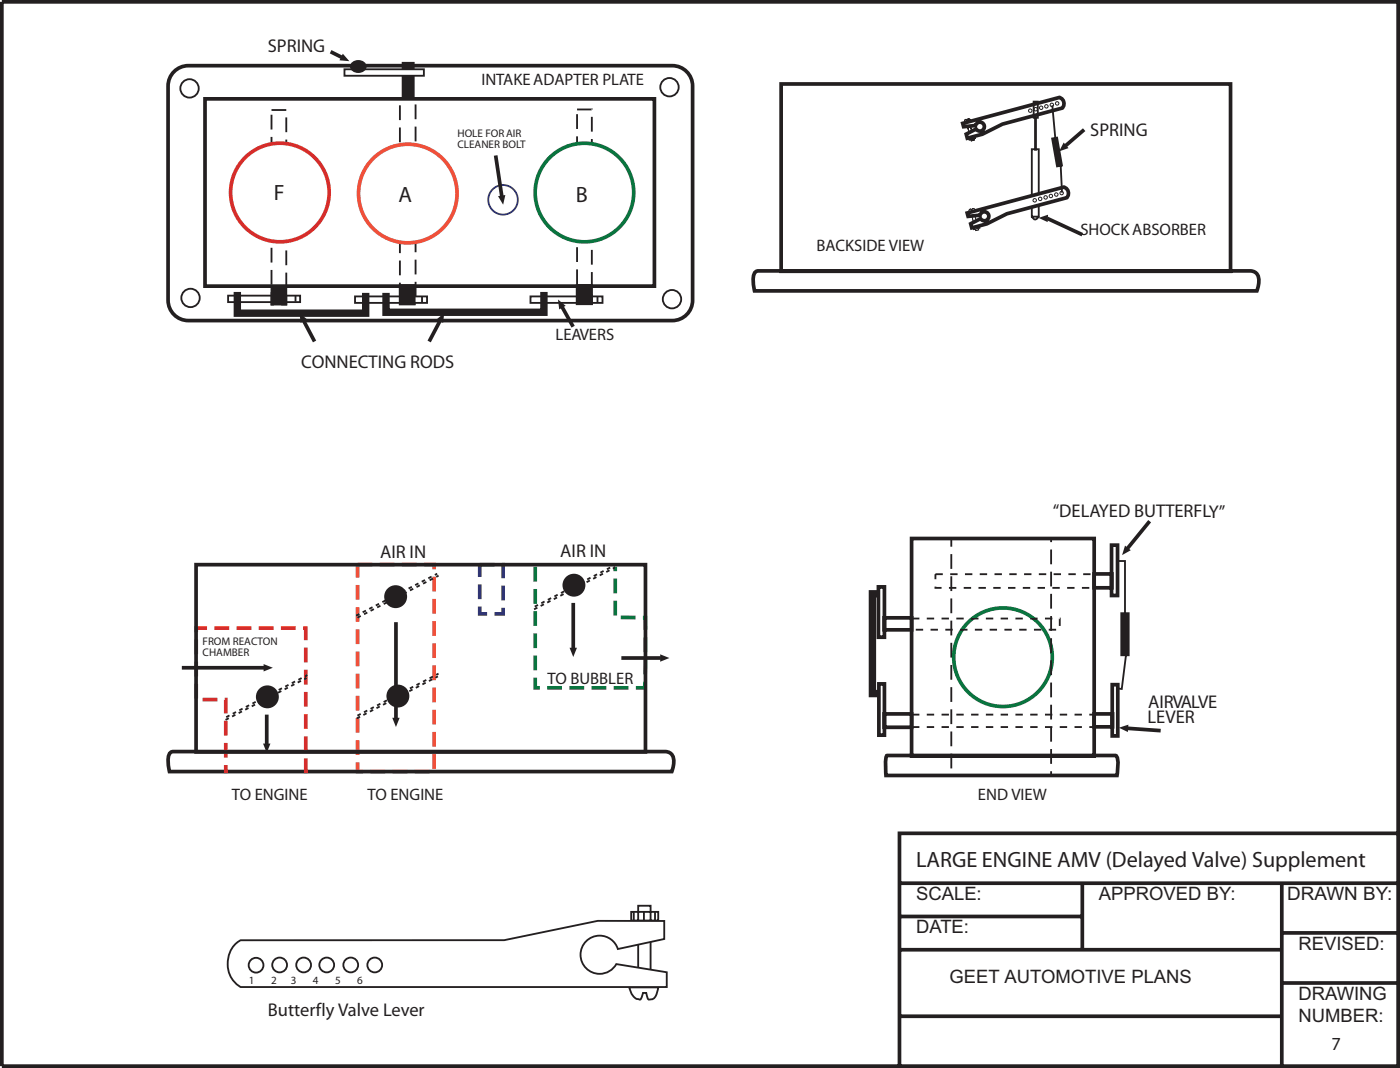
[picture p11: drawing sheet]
<svg xmlns="http://www.w3.org/2000/svg" width="267mm" height="204mm" viewBox="0 0 267 204" stroke-linecap="round" stroke-linejoin="round" font-family="sans-serif">
<path d="M.4 .4h266.7v203.2h-266.7zM33.2 13.7a3.9 3.9 0 0 1 2.8-1.2h92.4a3.9 3.9 0 0 1 3.9 3.9v40.9a3.9 3.9 0 0 1-3.9 3.9h-92.4a3.9 3.9 0 0 1-3.9-3.9v-40.9a3.9 3.9 0 0 1 1.1-2.7zM39.2 18.9h85.8v35.7h-85.8zM267.1 159.1h-95.3v44.5M171.8 168.6h95.3M171.8 175h34.9M206.7 168.6v12.7M244.5 178.1h22.3M244.8 168.6v35M171.8 194h73M171.8 181.3h73M244.8 187.7h22.3" fill="none" stroke="#231f20" stroke-width=".71" stroke-linecap="butt"/>
<g fill="none" stroke="#231f20" stroke-width=".35">
<circle cx="36.2" cy="16.9" r="1.76"/>
<circle cx="127.9" cy="16.7" r="1.76"/>
<circle cx="36.4" cy="56.9" r="1.76"/>
<circle cx="128.4" cy="57.1" r="1.76"/>
</g>
<circle cx="96.1" cy="38.1" r="2.82" fill="none" stroke="#303575" stroke-width=".35"/>
<path d="M76.4 18.7h3v39.3h-3zM51.9 21h2.8v37.1h-2.8zM110.2 20.9h2.8v37.1h-2.8z" fill="none" stroke="#231f20" stroke-width=".35" stroke-dasharray="2.8 1.4" stroke-linecap="butt"/>
<path d="M51.9 54.6h2.8v3.5h-2.8z" fill="#231f20"/>
<path d="M51.9 54.6h2.8v3.5h-2.8z" fill="none" stroke="#231f20" stroke-width=".35"/>
<path d="M76.4 54.4h2.8v3.7h-2.8z" fill="#231f20"/>
<path d="M76.4 54.4h2.8v3.7h-2.8z" fill="none" stroke="#231f20" stroke-width=".35"/>
<path d="M110.2 54.4h2.9v3.7h-2.9z" fill="#231f20"/>
<path d="M110.2 54.4h2.9v3.7h-2.9z" fill="none" stroke="#231f20" stroke-width=".35"/>
<circle cx="53.5" cy="36.8" r="9.4" fill="#fff"/>
<circle cx="53.5" cy="36.8" r="9.4" fill="none" stroke="#d52d2c" stroke-width=".71" stroke-linecap="butt"/>
<circle cx="77.9" cy="36.9" r="9.4" fill="#fff"/>
<circle cx="77.9" cy="36.9" r="9.4" fill="none" stroke="#f0503a" stroke-width=".71" stroke-linecap="butt"/>
<circle cx="111.6" cy="36.8" r="9.4" fill="#fff"/>
<circle cx="111.6" cy="36.8" r="9.4" fill="none" stroke="#0a743f" stroke-width=".71" stroke-linecap="butt"/>
<path d="M43.6 56.4h13.7v1.3h-13.7zM56.4 56.4v1.2M67.8 56.6h13.8v1.2h-13.8zM80.6 56.6v1.2M101.3 56.6h13.8v1.2h-13.8zM114.1 56.6v1.2" fill="none" stroke="#231f20" stroke-width=".35"/>
<path d="M45.3 55.7v4.1h24.5v-3.9M103.9 55.7v3.9h-30.2v-3.7" fill="none" stroke="#231f20" stroke-width="1.4" stroke-linecap="butt"/>
<path d="M94.7 29.7l1.1 7.8" fill="none" stroke="#231f20" stroke-width=".71" stroke-linecap="butt"/>
<path d="M95.1 37.5l1.4-.3-.4 1.9z" fill-rule="evenodd" fill="#231f20"/>
<path d="M58 61.2l2.1 4" fill="none" stroke="#231f20" stroke-width=".71" stroke-linecap="butt"/>
<path d="M57.2 59.8l1.5 1.2-1.3 .6z" fill-rule="evenodd" fill="#231f20"/>
<path d="M84.1 61.2l-2.1 4" fill="none" stroke="#231f20" stroke-width=".71" stroke-linecap="butt"/>
<path d="M83.4 61l1.4-1.2-.2 1.8z" fill-rule="evenodd" fill="#231f20"/>
<path d="M107.4 58.6l2.1 3.8" fill="none" stroke="#231f20" stroke-width=".71" stroke-linecap="butt"/>
<path d="M106.6 57.2l1.4 1.2-1.2 .7z" fill-rule="evenodd" fill="#231f20"/>
<path d="M120.6 174.1h5.1v1.6h-5.1zM121.9 172.9h2.4v15.5h-2.4zM120.2 188.5h5.5v.2a3.6 3.6 0 0 1-.8 1.9 .85 .85 0 0 1-1.2 .1l-.3-1.1h-.6l-.5 1.2a2.36 2.36 0 0 1-2.1-2.3z" fill="none" stroke="#231f20" stroke-width=".35"/>
<path d="M44.7 180.5l1.3-1h50.3l17.9-3.7h12.7v3.5l-8.9 1.9a3.6 3.6 0 0 0-5.4-2 3.6 3.6 0 0 0-.6 5.7 3.6 3.6 0 0 0 5.7-.8l9.7 1.5v2.8h-81.4a5.3 5.3 0 0 1-1.3-7.9z" fill="#fff"/>
<g fill="none" stroke="#231f20" stroke-width=".35">
<path d="M121.1 174.1v1.7M123 174v1.8M125.1 174.1v1.7M44.7 180.5l1.3-1h50.3l17.9-3.7h12.7v3.5l-8.9 1.9a3.6 3.6 0 0 0-5.4-2 3.6 3.6 0 0 0-.6 5.7 3.6 3.6 0 0 0 5.7-.8l9.7 1.5v2.8h-81.4a5.3 5.3 0 0 1-1.3-7.9z"/>
<circle cx="48.9" cy="184.3" r="1.41"/>
<circle cx="53.4" cy="184.2" r="1.41"/>
<circle cx="58" cy="184.2" r="1.41"/>
<circle cx="62.4" cy="184.2" r="1.41"/>
<circle cx="67" cy="184.2" r="1.41"/>
<circle cx="71.6" cy="184.2" r="1.41"/>
</g>
<path d="M76.9 12h2.1v6.7h-2.1z" fill="#231f20"/>
<path d="M76.9 12h2.1v6.7h-2.1z" fill="none" stroke="#231f20" stroke-width=".35"/>
<path d="M65.8 13.2h15.2v1.3h-15.2z" fill="#fff"/>
<path d="M65.8 13.2h15.2v1.3h-15.2z" fill="none" stroke="#231f20" stroke-width=".35"/>
<path d="M67.3 12.1a1.52 1.52 0 0 1 2.5 .6 1.47 1.47 0 0 1-1.4 1.1 1.47 1.47 0 0 1-1.4-1.1z" fill="#231f20"/>
<path d="M67.3 12.1a1.52 1.52 0 0 1 2.5 .6 1.47 1.47 0 0 1-1.4 1.1 1.47 1.47 0 0 1-1.4-1.1z" fill="none" stroke="#231f20" stroke-width=".35"/>
<path d="M63.1 9.9l2.2 1" fill="none" stroke="#231f20" stroke-width=".71" stroke-linecap="butt"/>
<path d="M65.5 10.3l1.2 1.4-1.9-.2z" fill-rule="evenodd" fill="#231f20"/>
<path d="M149.2 16h85.8v35.8h-85.8zM144.3 51.9l.5-.2h94.1a1.68 1.68 0 0 1 1.6 2l-.4 1.8h-96l-.1-.6a5.6 5.6 0 0 1 0-2.6z" fill="none" stroke="#231f20" stroke-width=".71" stroke-linecap="butt"/>
<path d="M184.4 22.8h.2l.1 .3 .1-.1 .1-.3h.2l.4 .4-1.3 .3zM184.6 23.4l.5-.2 1 3.5-.6 .2zM185 26.3l1.2-.3 .1 .4-1.2 .3z" fill="none" stroke="#231f20" stroke-width=".19"/>
<path d="M183.9 23.6l18.4-5a1.24 1.24 0 0 1 .6 2l-11.4 3.1-3.9 1.9-2.8 .8-.3-.8 1.9-1a.86 .86 0 0 0 1.4 .2 .86 .86 0 0 0-.2-1.4 .86 .86 0 0 0-1.3 .6l-2.2 .2z" fill="#fff"/>
<path d="M183.9 23.6l18.4-5a1.24 1.24 0 0 1 .6 2l-11.4 3.1-3.9 1.9-2.8 .8-.3-.8 1.9-1a.86 .86 0 0 0 1.4 .2 .86 .86 0 0 0-.2-1.4 .86 .86 0 0 0-1.3 .6l-2.2 .2z" fill="none" stroke="#231f20" stroke-width=".71" stroke-linecap="butt"/>
<g fill="none" stroke="#231f20" stroke-width=".19">
<path d="M185.2 26.3l.1 .4M185.6 26.2l.1 .4M186.1 26l.1 .4"/>
<circle cx="201.9" cy="19.7" r=".33"/>
<circle cx="196.8" cy="21.1" r=".33"/>
<circle cx="197.8" cy="20.9" r=".33"/>
<circle cx="198.9" cy="20.6" r=".33"/>
<circle cx="199.9" cy="20.3" r=".33"/>
<circle cx="200.9" cy="20" r=".33"/>
</g>
<path d="M197.4 19.4h.8v3.1h-.8zM197.1 28.5h1.3v12.9h-1.3zM197.7 22.5h.2v6.1h-.2zM197.1 41.3v.1a.6 .6 0 0 0 .9 .4l.4-.5" fill="none" stroke="#231f20" stroke-width=".35"/>
<path d="M185.9 43.5l1.1-.4 .1 .4-1.1 .3zM185.4 40.5l.6-.2 .9 3.6-.5 .1zM185.3 40l.1-.1 .2 .3 .1-.1v-.2l.2-.1 .5 .4-1.3 .4z" fill-rule="evenodd" fill="#fff"/>
<path d="M185.3 40l.1-.1 .2 .3 .1-.1v-.2l.2-.1 .5 .4-1.3 .4zM185.4 40.5l.6-.2 .9 3.6-.5 .1zM185.9 43.5l1.1-.4 .1 .4-1.1 .3z" fill="none" stroke="#231f20" stroke-width=".19"/>
<path d="M185.3 40l.1-.1 .2 .3 .1-.1v-.2l.2-.1 .5 .4-1.3 .4z" fill="#fff"/>
<path d="M185.3 40l.1-.1 .2 .3 .1-.1v-.2l.2-.1 .5 .4-1.3 .4z" fill="none" stroke="#231f20" stroke-width=".19"/>
<path d="M185.4 40.5l.6-.2 .9 3.6-.5 .1z" fill="#fff"/>
<path d="M185.4 40.5l.6-.2 .9 3.6-.5 .1z" fill="none" stroke="#231f20" stroke-width=".19"/>
<path d="M185.9 43.5l1.1-.4 .1 .4-1.1 .3z" fill="#fff"/>
<path d="M185.9 43.5l1.1-.4 .1 .4-1.1 .3z" fill="none" stroke="#231f20" stroke-width=".19"/>
<path d="M184.7 40.7l18.5-5a1.24 1.24 0 0 1 .5 2.1l-11.4 3-3.8 1.9-2.9 .8-.2-.8 1.9-.9a.86 .86 0 0 0 1.3 .1 .86 .86 0 0 0-.2-1.4 .86 .86 0 0 0-1.2 .6l-2.3 .2z" fill="#fff"/>
<path d="M184.7 40.7l18.5-5a1.24 1.24 0 0 1 .5 2.1l-11.4 3-3.8 1.9-2.9 .8-.2-.8 1.9-.9a.86 .86 0 0 0 1.3 .1 .86 .86 0 0 0-.2-1.4 .86 .86 0 0 0-1.2 .6l-2.3 .2z" fill="none" stroke="#231f20" stroke-width=".71" stroke-linecap="butt"/>
<path d="M186 43.4l.1 .4M186.5 43.3l.1 .4M186.9 43.2l.1 .3" fill="none" stroke="#231f20" stroke-width=".19"/>
<circle cx="202.8" cy="36.9" r=".33" fill="#fff"/>
<circle cx="202.8" cy="36.9" r=".33" fill="none" stroke="#231f20" stroke-width=".19"/>
<circle cx="201.8" cy="37.1" r=".33" fill="#fff"/>
<circle cx="201.8" cy="37.1" r=".33" fill="none" stroke="#231f20" stroke-width=".19"/>
<circle cx="200.7" cy="37.4" r=".33" fill="#fff"/>
<circle cx="200.7" cy="37.4" r=".33" fill="none" stroke="#231f20" stroke-width=".19"/>
<circle cx="199.7" cy="37.7" r=".33" fill="#fff"/>
<circle cx="199.7" cy="37.7" r=".33" fill="none" stroke="#231f20" stroke-width=".19"/>
<circle cx="198.7" cy="38" r=".33" fill="#fff"/>
<circle cx="198.7" cy="38" r=".33" fill="none" stroke="#231f20" stroke-width=".19"/>
<circle cx="197.6" cy="38.2" r=".33" fill="#fff"/>
<circle cx="197.6" cy="38.2" r=".33" fill="none" stroke="#231f20" stroke-width=".19"/>
<path d="M201 26.4l.9-.1 .9 5.3-.9 .2z" fill="#231f20"/>
<path d="M201 26.4l.9-.1 .9 5.3-.9 .2zM201 20.1l.6 6.8M202.6 31.3l.2 5.5" fill="none" stroke="#231f20" stroke-width=".35"/>
<path d="M200 41.7l6.7 3.1" fill="none" stroke="#231f20" stroke-width=".71" stroke-linecap="butt"/>
<path d="M198.4 41.6l1.8-.6-.1 1.4z" fill-rule="evenodd" fill="#231f20"/>
<path d="M207.1 24.8l-3.6 3" fill="none" stroke="#231f20" stroke-width=".71" stroke-linecap="butt"/>
<path d="M203.2 27.2l.9 1.1-1.8 .6z" fill-rule="evenodd" fill="#231f20"/>
<path d="M68.3 107.8h14.6v39.5h-14.6z" fill="none" stroke="#f0503a" stroke-width=".71" stroke-dasharray="2.8 1.4" stroke-linecap="butt"/>
<path d="M34.7 127.5h15.8M32.6 143.7l.5-.2h94a1.68 1.68 0 0 1 1.6 2l-.4 1.8h-95.9l-.2-.6a5.6 5.6 0 0 1 .1-2.6z" fill="none" stroke="#231f20" stroke-width=".71" stroke-linecap="butt"/>
<path d="M102.2 108.2v23.1h20.9l.2-3.4v-10h-5.8v-9.7" fill="none" stroke="#0a743f" stroke-width=".71" stroke-dasharray="2.8 1.4" stroke-linecap="butt"/>
<path d="M91.6 107.8h4.5v9.4h-4.5z" fill="none" stroke="#303575" stroke-width=".71" stroke-dasharray="2.8 1.4" stroke-linecap="butt"/>
<path d="M58.4 147.6v-27.7h-20.9v13.7h5.6v14" fill="none" stroke="#d52d2c" stroke-width=".71" stroke-dasharray="2.8 1.4" stroke-linecap="butt"/>
<path d="M50.4 126.8l1.7 .7-1.7 .7z" fill-rule="evenodd" fill="#231f20"/>
<path d="M50.9 136.4v5.7" fill="none" stroke="#231f20" stroke-width=".71" stroke-linecap="butt"/>
<path d="M50.2 142h1.5l-.8 1.7z" fill-rule="evenodd" fill="#231f20"/>
<path d="M75.6 118.8v18.4" fill="none" stroke="#231f20" stroke-width=".71" stroke-linecap="butt"/>
<path d="M74.9 137h1.4l-.7 1.8z" fill-rule="evenodd" fill="#231f20"/>
<path d="M109.5 115.1v8.7" fill="none" stroke="#231f20" stroke-width=".71" stroke-linecap="butt"/>
<path d="M108.8 123.7h1.4l-.7 1.7z" fill-rule="evenodd" fill="#231f20"/>
<path d="M118.7 125.6h7.5" fill="none" stroke="#231f20" stroke-width=".71" stroke-linecap="butt"/>
<path d="M126.1 124.9l1.8 .7-1.8 .7z" fill-rule="evenodd" fill="#231f20"/>
<path d="M37.4 107.8h85.9v35.8h-85.9z" fill="none" stroke="#231f20" stroke-width=".71" stroke-linecap="butt"/>
<circle cx="51.1" cy="133" r="2.01" fill="#231f20"/>
<circle cx="51.1" cy="133" r="2.01" fill="none" stroke="#231f20" stroke-width=".35"/>
<circle cx="76" cy="132.9" r="2.01" fill="#231f20"/>
<circle cx="76" cy="132.9" r="2.01" fill="none" stroke="#231f20" stroke-width=".35"/>
<circle cx="109.6" cy="111.7" r="2.01" fill="#231f20"/>
<circle cx="109.6" cy="111.7" r="2.01" fill="none" stroke="#231f20" stroke-width=".35"/>
<path d="M102 116.3l15.5-8M102.1 115.8l15.5-8M43.1 137.4l15.5-8M43.2 136.9l15.5-8M68.1 137.2l15.5-8.1M68.3 136.6l15.5-8" fill="none" stroke="#231f20" stroke-width=".35" stroke-dasharray=".7 .7" stroke-linecap="butt"/>
<circle cx="75.6" cy="113.9" r="2.01" fill="#231f20"/>
<circle cx="75.6" cy="113.9" r="2.01" fill="none" stroke="#231f20" stroke-width=".35"/>
<path d="M68 117.5l15.5-8M68.3 117.9l15.5-8" fill="none" stroke="#231f20" stroke-width=".35" stroke-dasharray=".7 .7" stroke-linecap="butt"/>
<path d="M174.1 102.8h34.9v41.5h-34.9zM169.5 144.2h43.6a2.72 2.72 0 0 1 .4 2.4l-.1 1.5h-44.2l-.1-1.5a3.4 3.4 0 0 1 .4-2.4z" fill="none" stroke="#231f20" stroke-width=".71" stroke-linecap="butt"/>
<circle cx="191.6" cy="125.5" r="9.4" fill="#fff"/>
<circle cx="191.6" cy="125.5" r="9.4" fill="none" stroke="#0a743f" stroke-width=".71" stroke-linecap="butt"/>
<path d="M181.7 102.8h19.1v45.2h-19.1z" fill="none" stroke="#231f20" stroke-width=".35" stroke-dasharray="2.8 1.4" stroke-linecap="butt"/>
<path d="M174.2 118.1h28.2v2.1h-28.2zM178.7 109.6h30.3v2.6h-30.3zM174.2 136.4h34.8v2.4h-34.8z" fill="none" stroke="#231f20" stroke-width=".35" stroke-dasharray="1.4 1.4" stroke-linecap="butt"/>
<path d="M167.8 112h1.1v9.7h-1.1zM168.9 118h5.2v2.3h-5.2zM209 109.6h3.3v2.6h-3.3zM212.3 104.1h1.2v9.6h-1.2zM167.9 130.6h1v9.8h-1zM168.9 136.3h5.2v2.6h-5.2zM209 136.3h3.5v2.5h-3.5zM212.4 130.7h1.1v9.8h-1.1z" fill="none" stroke="#231f20" stroke-width=".71" stroke-linecap="butt"/>
<path d="M214.2 117.1h1.4v8h-1.4z" fill="#231f20"/>
<path d="M213.5 107.1h1.4v10.5l.2 6.9-.8 7h-.7M214.2 117.1h1.4v8h-1.4z" fill="none" stroke="#231f20" stroke-width=".35"/>
<path d="M167.7 113.4h-1.1v19h1.3" fill="none" stroke="#231f20" stroke-width="1.4" stroke-linecap="butt"/>
<path d="M219.6 99.5l-4.2 5.2" fill="none" stroke="#231f20" stroke-width=".71" stroke-linecap="butt"/>
<path d="M214.9 104.2l1.1 .9-1.7 .9z" fill-rule="evenodd" fill="#231f20"/>
<path d="M215.4 139.1l6.3 .4" fill="none" stroke="#231f20" stroke-width=".71" stroke-linecap="butt"/>
<path d="M213.7 138.9l1.8-.5-.1 1.4z" fill-rule="evenodd" fill="#231f20"/>
<g font-size="4.2" fill="#231f20">
<text x="52.3" y="38.2">F</text>
<text x="76.1" y="38.6">A</text>
<text x="110" y="38.6">B</text>
<text x="175" y="165.5">LARGE ENGINE AMV (Delayed Valve) Supplement</text>
</g>
<g font-size="3.5" fill="#231f20">
<text x="51.2" y="9.9">SPRING</text>
<text x="208.3" y="25.9">SPRING</text>
<text x="57.5" y="70.2">CONNECTING RODS</text>
<text x="201.1" y="98.8">“DELAYED BUTTERFLY”</text>
<text x="72.6" y="106.5">AIR IN</text>
<text x="107" y="106.4">AIR IN</text>
<text x="219.2" y="138">LEVER</text>
<text x="219.3" y="135.3">AIRVALVE</text>
<text x="175" y="171.8">SCALE:</text>
<text x="209.9" y="171.8">APPROVED BY:</text>
<text x="245.9" y="171.8">DRAWN BY:</text>
<text x="175" y="178.2">DATE:</text>
<text x="248" y="181.3">REVISED:</text>
<text x="181.3" y="187.7">GEET AUTOMOTIVE PLANS</text>
<text x="248" y="190.9">DRAWING</text>
<text x="51.2" y="194">Butterfly Valve Lever</text>
<text x="248" y="195.1">NUMBER:</text>
<text x="254.4" y="200.4">7</text>
</g>
<g font-size="3.2" fill="#231f20">
<text x="91.9" y="16.2">INTAKE ADAPTER PLATE</text>
<text x="155.9" y="48">BACKSIDE VIEW</text>
<text x="206.4" y="44.8">SHOCK ABSORBER</text>
<text x="106.1" y="64.9">LEAVERS</text>
<text x="104.6" y="130.5">TO BUBBLER</text>
<text x="44.3" y="152.8">TO ENGINE</text>
<text x="70.2" y="152.8">TO ENGINE</text>
<text x="186.8" y="152.8">END VIEW</text>
</g>
<g font-size="2.1" fill="#231f20">
<text x="87.4" y="26.1">HOLE FOR AIR</text>
<text x="87.4" y="28.2">CLEANER BOLT</text>
<text x="38.7" y="123.2">FROM REACTON</text>
<text x="38.7" y="125.3">CHAMBER</text>
<text x="47.5" y="187.9">1</text>
<text x="51.8" y="187.9">2</text>
<text x="55.6" y="187.9">3</text>
<text x="59.8" y="187.9">4</text>
<text x="64" y="187.9">5</text>
<text x="68.2" y="187.9">6</text>
</g>
</svg>
